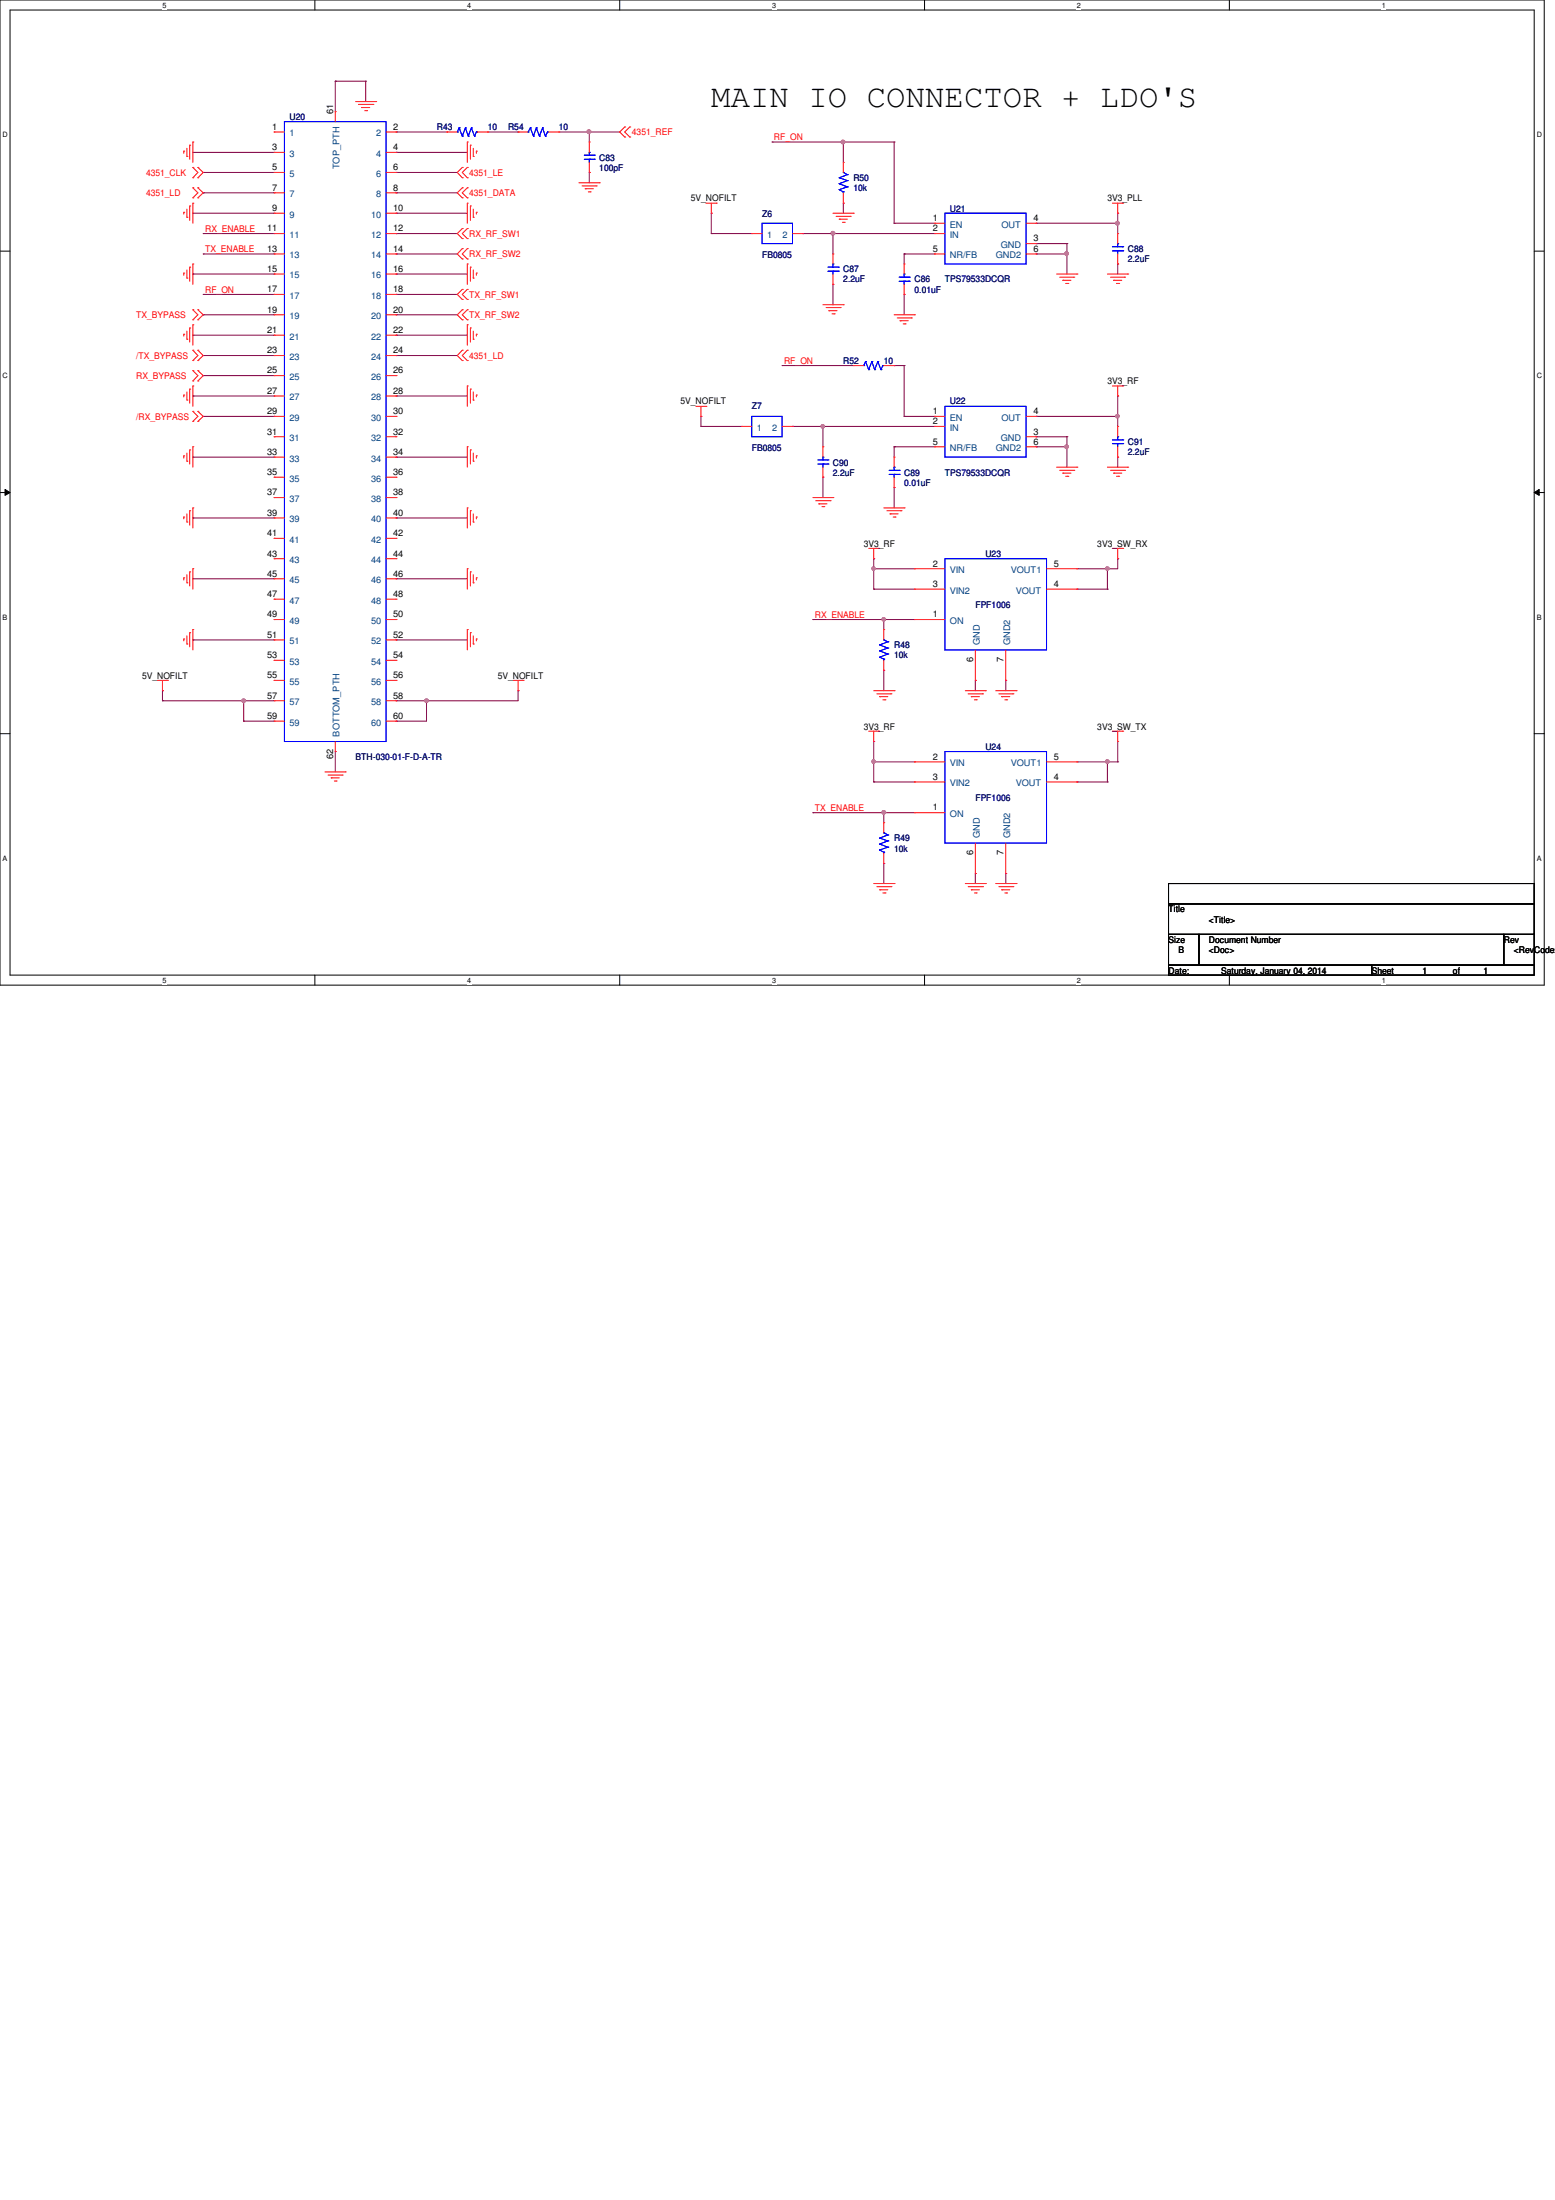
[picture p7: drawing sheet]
<svg xmlns="http://www.w3.org/2000/svg" width="210mm" height="297mm" viewBox="0 0 210 297" stroke-linecap="round" stroke-linejoin="round" font-family="sans-serif">
<path d="M0 0h208.4v133h-208.4zM1.4 1.4h205.7v130.3h-205.7z" fill="none" stroke="#000" stroke-width=".13"/>
<g fill="#fff">
<path d="M21.9 .1h.6v1.1h-.6z"/>
<path d="M21.9 131.8h.6v1.1h-.6z"/>
</g>
<path d="M42.5 0v1.4M42.5 131.7v1.3" fill="none" stroke="#000" stroke-width=".13"/>
<g fill="#fff">
<path d="M63.1 .1h.5v1.1h-.5z"/>
<path d="M63.1 131.8h.5v1.1h-.5z"/>
</g>
<path d="M83.7 0v1.4M83.7 131.7v1.3" fill="none" stroke="#000" stroke-width=".13"/>
<g fill="#fff">
<path d="M104.2 .1h.6v1.1h-.6z"/>
<path d="M104.2 131.8h.6v1.1h-.6z"/>
</g>
<path d="M124.8 0v1.4M124.8 131.7v1.3" fill="none" stroke="#000" stroke-width=".13"/>
<g fill="#fff">
<path d="M145.4 .1h.5v1.1h-.5z"/>
<path d="M145.4 131.8h.5v1.1h-.5z"/>
</g>
<path d="M165.9 0v1.4M165.9 131.7v1.3" fill="none" stroke="#000" stroke-width=".13"/>
<g fill="#fff">
<path d="M186.5 .1h.6v1.1h-.6z"/>
<path d="M186.5 131.8h.6v1.1h-.6z"/>
<path d="M.3 17.6h.8v1.1h-.8z"/>
<path d="M207.4 17.6h.8v1.1h-.8z"/>
<path d="M.3 50.2h.8v1.1h-.8z"/>
<path d="M207.4 50.2h.8v1.1h-.8z"/>
</g>
<path d="M0 33.9h1.4M207.1 33.9h1.3" fill="none" stroke="#000" stroke-width=".13"/>
<g fill="#fff">
<path d="M.3 82.8h.7v1.1h-.7z"/>
<path d="M207.4 82.8h.7v1.1h-.7z"/>
</g>
<path d="M0 66.5h1.4M.7 66.1l.7 .4-.7 .4zM207.1 66.5l.7-.4v.8zM207.1 66.5h1.3" fill="none" stroke="#000" stroke-width=".13"/>
<path d="M.7 66.1l.7 .4-.7 .4zM207.1 66.5l.7-.4v.8z" fill="#000"/>
<g fill="#fff">
<path d="M.3 115.3h.7v1.1h-.7z"/>
<path d="M207.4 115.3h.7v1.1h-.7z"/>
</g>
<path d="M0 99.1h1.4M207.1 99.1h1.3" fill="none" stroke="#000" stroke-width=".13"/>
<path d="M53.5 94.6h.1M53.5 97.4h.1M53.5 94.6h4.1M57.6 94.6h.1M57.6 94.6v2.8h-4.1M69.9 93.3h.1M69.9 93.3v1.3" fill="none" stroke="#800040" stroke-width=".13"/>
<circle cx="57.6" cy="94.6" r=".26" fill="#f0f"/>
<circle cx="57.6" cy="94.6" r=".26" fill="none" stroke="#f0f" stroke-width=".13"/>
<path d="M21.9 93.3h.1M21.9 94.6h.1M21.9 94.6h11M21.9 93.3v1.3M32.9 97.4h.1M32.9 94.6h.1M32.9 97.4h4.1M32.9 94.6v2.8M57.6 94.6h.1M57.6 94.6h12.3" fill="none" stroke="#800040" stroke-width=".13"/>
<circle cx="32.9" cy="94.6" r=".26" fill="#f0f"/>
<circle cx="32.9" cy="94.6" r=".26" fill="none" stroke="#f0f" stroke-width=".13"/>
<g fill="none" stroke="#800040" stroke-width=".13">
<path d="M45.3 11h.1M45.3 11v4.1M45.3 11h4.1M49.4 11h.1M49.4 11v2.7M53.5 17.8h.1M53.5 17.8h6.8M79.5 17.8h.1M79.5 17.8h4.2M79.5 17.8v1.4M26 37h.1M26 28.8h.1"/>
<path d="M26 20.6h.1M26 37h11M26 28.8h11M26 20.6h11M27.4 23.3h.1M27.4 26h.1M27.4 31.5h.1M27.4 34.3h.1M27.4 39.8h.1M27.4 23.3h9.6M27.4 26h9.6M27.4 31.5h9.6"/>
<path d="M27.4 34.3h9.6M27.4 39.8h9.6M53.5 37h.1M53.5 28.8h.1M53.5 20.6h.1M53.5 23.3h.1M53.5 26h.1M53.5 31.5h.1M53.5 34.3h.1M53.5 39.8h.1M53.5 37h9.6M53.5 28.8h9.6"/>
<path d="M53.5 20.6h9.6M53.5 23.3h8.2M53.5 26h8.2M53.5 31.5h8.2M53.5 34.3h8.2M53.5 39.8h8.2M79.5 23.3h.1M79.5 23.3v1.4M139.9 34.3h.1M139.9 34.3h4.1M144 34.3h.1M144 34.3v2.7"/>
<path d="M26 53.5h.1M26 45.3h.1M26 53.5h11M26 45.3h11M27.4 42.5h.1M27.4 48h.1M27.4 42.5h9.6M27.4 48h9.6M53.5 53.5h.1M53.5 45.3h.1M53.5 42.5h.1M53.5 53.5h9.6"/>
<path d="M53.5 45.3h9.6M53.5 42.5h8.2M26 78.1h.1M26 69.9h.1M26 61.7h.1M26 78.1h11M26 69.9h11M26 61.7h11M53.5 78.1h.1M53.5 69.9h.1M53.5 61.7h.1M53.5 78.1h9.6"/>
<path d="M53.5 69.9h9.6M53.5 61.7h9.6M26 86.4h.1M26 86.4h11M32.9 94.6h.1M32.9 94.6h4.1M53.5 86.4h.1M53.5 86.4h9.6M45.3 101.5h.1M45.3 101.5v2.7"/>
</g>
<circle cx="144" cy="34.2" r=".26" fill="#f0f"/>
<circle cx="144" cy="34.2" r=".26" fill="none" stroke="#f0f" stroke-width=".13"/>
<path d="M112.4 31.5h.1M112.4 31.5h13.8M122 34.3h.1M122 39.8h.1M122 34.3v1.3M122 39.8v2.7M122 34.3h4.2M139.9 32.9h.1M139.9 32.9h4.1" fill="none" stroke="#800040" stroke-width=".13"/>
<circle cx="112.4" cy="31.5" r=".26" fill="#f0f"/>
<circle cx="112.4" cy="31.5" r=".26" fill="none" stroke="#f0f" stroke-width=".13"/>
<path d="M108.3 31.5h.1M108.3 31.5h4.1M112.4 31.5h.1M112.4 38.4h.1M112.4 31.5v2.8M112.4 38.4v2.7M139.9 30.1h.1M139.9 30.1h11M150.9 30.1h.1M150.9 30.1v1.4" fill="none" stroke="#800040" stroke-width=".13"/>
<circle cx="150.8" cy="30.1" r=".26" fill="#f0f"/>
<circle cx="150.8" cy="30.1" r=".26" fill="none" stroke="#f0f" stroke-width=".13"/>
<path d="M144 32.9h.1M144 32.9v1.4M150.9 35.6h.1M150.9 35.6v1.4M139.9 60.3h.1M139.9 60.3h4.1M144 60.3h.1M144 60.3v2.8" fill="none" stroke="#800040" stroke-width=".13"/>
<circle cx="144" cy="60.3" r=".26" fill="#f0f"/>
<circle cx="144" cy="60.3" r=".26" fill="none" stroke="#f0f" stroke-width=".13"/>
<path d="M111.1 57.6h.1M111.1 57.6h15.1M139.9 59h.1M139.9 59h4.1M120.7 60.3h.1M120.7 65.8h.1M120.7 60.3v1.4M120.7 65.8v2.8M120.7 60.3h5.5" fill="none" stroke="#800040" stroke-width=".13"/>
<path d="M110.9 57.4l.1-.1 .3 .1-.1 .3-.2 .1-.1-.1z" fill-rule="evenodd" fill="#f0f"/>
<path d="M110.9 57.4l.1-.1 .3 .1-.1 .3-.2 .1-.1-.1z" fill="none" stroke="#f0f" stroke-width=".13"/>
<path d="M107 57.6h.1M107 57.6h4.1M111.1 57.6h.1M111.1 57.6v2.7M139.9 56.2h.1M139.9 56.2h11M150.9 56.2h.1M150.9 56.2v1.4M111.1 64.4h.1M111.1 64.4v2.8" fill="none" stroke="#800040" stroke-width=".13"/>
<circle cx="150.8" cy="56.2" r=".25" fill="#f0f"/>
<circle cx="150.8" cy="56.2" r=".25" fill="none" stroke="#f0f" stroke-width=".13"/>
<g fill="none" stroke="#800040" stroke-width=".13">
<path d="M96 28.8h.1M96 31.5h.1M96 28.8v2.7M96 31.5h5.5M150.9 28.8h.1M150.9 28.8v1.3M94.6 56.2h.1M94.6 57.6h.1M94.6 56.2v1.4M94.6 57.6h5.5M144 59h.1M144 59v1.3"/>
<path d="M150.9 53.5h.1M150.9 53.5v2.7M117.9 76.8h.1M117.9 76.8v2.7M117.9 76.8h5.5M150.9 61.7h.1M150.9 61.7v1.4M131.7 91.9h.1M131.7 91.9v1.4M135.8 91.9h.1M135.8 91.9v1.4M131.7 117.9h.1"/>
<path d="M131.7 117.9v1.4M135.8 117.9h.1M135.8 117.9v1.4"/>
</g>
<path d="M117.7 76.6h.4l.1 .2-.1 .1-.2 .1-.2-.1z" fill-rule="evenodd" fill="#f0f"/>
<path d="M117.7 76.6h.4l.1 .2-.1 .1-.2 .1-.2-.1z" fill="none" stroke="#f0f" stroke-width=".13"/>
<path d="M117.9 79.5h.1M117.9 79.5h5.5M117.9 102.9h.1M117.9 100.1h.1M117.9 105.6h.1M117.9 102.9h5.5M117.9 100.1v5.5M117.9 105.6h5.5" fill="none" stroke="#800040" stroke-width=".13"/>
<path d="M117.7 102.6h.2l.2 .1v.3l-.2 .1-.2-.1z" fill-rule="evenodd" fill="#f0f"/>
<path d="M117.7 102.6h.2l.2 .1v.3l-.2 .1-.2-.1z" fill="none" stroke="#f0f" stroke-width=".13"/>
<path d="M113.8 19.2h.1M113.8 19.2h6.9M120.7 19.2h.1M120.7 19.2v10.9M120.7 30.1h.1M120.7 30.1h5.5M117.9 75.4h.1M117.9 75.4v1.4M119.3 83.7h.1M119.3 83.7h4.1M119.3 109.7h.1M119.3 109.7h4.1" fill="none" stroke="#800040" stroke-width=".13"/>
<circle cx="113.8" cy="19.2" r=".26" fill="#f0f"/>
<circle cx="113.8" cy="19.2" r=".26" fill="none" stroke="#f0f" stroke-width=".13"/>
<g fill="none" stroke="#800040" stroke-width=".13">
<path d="M145.4 79.5h.1M145.4 76.8h4.1M145.4 79.5h4.1M149.5 76.8h.1M149.5 79.5h.1M149.5 76.8v2.7M119.3 109.7h.1M119.3 109.7v1.4M145.4 105.6h.1M145.4 102.9h4.1M145.4 105.6h4.1M149.5 102.9h.1"/>
<path d="M149.5 105.6h.1M149.5 102.9v2.7"/>
</g>
<circle cx="119.3" cy="109.7" r=".26" fill="#f0f"/>
<circle cx="119.3" cy="109.7" r=".26" fill="none" stroke="#f0f" stroke-width=".13"/>
<path d="M119.3 83.7h.1M119.3 83.7v1.3M109.7 109.7h.1M109.7 109.7h9.6" fill="none" stroke="#800040" stroke-width=".13"/>
<circle cx="119.3" cy="83.6" r=".25" fill="#f0f"/>
<circle cx="119.3" cy="83.6" r=".25" fill="none" stroke="#f0f" stroke-width=".13"/>
<g fill="none" stroke="#800040" stroke-width=".13">
<path d="M104.2 19.2h.1M104.2 19.2h9.6M113.8 19.2h.1M113.8 19.2v2.7M113.8 27.4h.1M113.8 27.4v1.4M149.5 76.8h.1M150.9 75.4h.1M150.9 75.4v1.4h-1.4M109.7 83.7h.1M109.7 83.7h9.6M119.3 90.5h.1"/>
<path d="M119.3 90.5v2.8M119.3 116.6h.1M119.3 116.6v2.7"/>
</g>
<circle cx="149.5" cy="76.8" r=".25" fill="#f0f"/>
<circle cx="149.5" cy="76.8" r=".25" fill="none" stroke="#f0f" stroke-width=".13"/>
<path d="M149.5 102.9h.1M149.5 102.9h1.4M150.9 102.9h.1M150.9 100.1v2.8" fill="none" stroke="#800040" stroke-width=".13"/>
<circle cx="149.5" cy="102.8" r=".26" fill="#f0f"/>
<circle cx="149.5" cy="102.8" r=".26" fill="none" stroke="#f0f" stroke-width=".13"/>
<g fill="none" stroke="#800040" stroke-width=".13">
<path d="M65.8 17.8h4.1M69.9 17.8h.1M75.4 17.8h4.1M79.5 17.8h.1M27.4 50.7h.1M27.4 50.7h9.6M27.4 56.2h9.6M37 56.2h.1M53.5 48h.1M53.5 48h8.2M105.6 49.4h.1M105.6 49.4h9.6"/>
<path d="M120.7 49.4h.1M120.7 49.4h1.3M122 49.4h.1M122 56.2h.1M122 56.2h4.2M122 49.4v6.8"/>
</g>
<circle cx="79.5" cy="17.8" r=".26" fill="#f0f"/>
<circle cx="79.5" cy="17.8" r=".26" fill="none" stroke="#f0f" stroke-width=".13"/>
<g fill="none" stroke="#f00" stroke-width=".13">
<path d="M25.6 19.6h.1M25.6 19.6v1.9M26 19.2h.1M26 19.2v2.7M37 17.8h.1M37 17.8h1.4M45.3 15.1h.1M45.3 15.1v1.3M48 13.7h2.7M48.4 14.1h1.9M48.8 14.5h.1M48.8 14.5h1.1"/>
<path d="M49.2 14.9h.3M49.5 14.9h.1M50.3 14.1h.1M50.7 13.7h.1M52.1 17.8h1.4M53.5 17.8h.1M60.3 17.8h.1M60.3 17.8h1.4M63.1 19.2h.1M63.1 19.2v2.7M63.5 19.6h.1M63.5 19.6v1.9"/>
<path d="M64.4 17.8h1.4M65.8 17.8h.1M69.9 17.8h.1M69.9 17.8h1.4M74 17.8h1.4M75.4 17.8h.1M79.5 19.2h.1M79.5 19.2v1.4M84.3 17.1h.1M84.3 18.5h.1M84.3 17.1l-.6 .7 .6 .7M85 18.5h.1"/>
<path d="M85 17.1h.1M85 17.1l-.7 .7 .7 .7M24.8 36.9h.1M24.8 28.7h.1M24.8 20.4h.1M24.8 20.4v.3M24.8 28.7v.2M24.8 36.9v.3M25.2 37.5h.1M25.2 29.3h.1M25.2 21.1h.1M25.2 20v1.1"/>
<path d="M25.2 28.2v1.1M25.2 36.4v1.1M25.6 36.1h.1M25.6 27.8h.1M25.6 27.8v2M25.6 36.1v1.9M26 35.6h.1M26 27.4h.1M26 24h.1M26 22.6h.1M26 26.7h.1M26 25.4h.1"/>
<path d="M26 27.4v2.7M26 35.6v2.8M26 22.6l.7 .7-.7 .7M26 25.4l.7 .6-.7 .7M26.7 22.6h.1M26.7 24h.1M26.7 25.4h.1M26.7 26.7h.1M26.7 22.6l.7 .7-.7 .7M26.7 25.4l.7 .6-.7 .7M37 20.6h.1M37 23.3h.1"/>
<path d="M37 26h.1M37 28.8h.1M37 31.5h.1M37 34.3h.1M37 37h.1M37 39.8h.1M37 37h1.4M37 28.8h1.4M37 31.5h1.4M37 34.3h1.4M37 20.6h1.4M37 23.3h1.4"/>
<path d="M37 26h1.4M37 39.8h1.4M52.1 37h1.4M52.1 28.8h1.4M52.1 31.5h1.4M52.1 34.3h1.4M52.1 20.6h1.4M52.1 23.3h1.4M52.1 26h1.4M52.1 39.8h1.4M53.5 20.6h.1M53.5 23.3h.1"/>
<path d="M53.5 26h.1M53.5 28.8h.1M53.5 31.5h.1M53.5 34.3h.1M53.5 37h.1M53.5 39.8h.1M62.4 22.6h.1M62.4 24h.1M62.4 25.4h.1M62.4 26.7h.1M62.4 30.9h.1M62.4 32.2h.1"/>
<path d="M62.4 33.6h.1M62.4 35h.1M62.4 39.1h.1M62.4 22.6l-.7 .7 .7 .7M62.4 25.4l-.7 .6 .7 .7M62.4 30.9l-.7 .6 .7 .7M62.4 33.6l-.7 .7 .7 .7M62.4 39.1l-.7 .7 .7 .6M63.1 35.6h.1M63.1 27.4h.1M63.1 24h.1M63.1 22.6h.1"/>
<path d="M63.1 26.7h.1M63.1 25.4h.1M63.1 32.2h.1M63.1 30.9h.1M63.1 35h.1M63.1 33.6h.1M63.1 39.1h.1M63.1 27.4v2.7M63.1 35.6v2.8M63.1 22.6l-.7 .7 .7 .7M63.1 25.4l-.7 .6 .7 .7M63.1 30.9l-.7 .6 .7 .7"/>
<path d="M63.1 33.6l-.7 .7 .7 .7M63.1 39.1l-.7 .7 .7 .6M63.5 36.1h.1M63.5 27.8h.1M63.5 27.8v2M63.5 36.1v1.9M63.9 37.5h.1M63.9 29.3h.1M63.9 21.1h.1M63.9 20v1.1M63.9 28.2v1.1M63.9 36.4v1.1"/>
<path d="M64.3 36.9h.1M64.3 28.7h.1M64.3 20.4h.1M64.3 20.4v.3M64.3 28.7v.2M64.3 36.9v.3M78.1 24.7h2.8M78.6 25.1h1.9M79 25.5h.1M79 25.5h1.1M79.4 25.9h.3M79.5 23.3h.1"/>
<path d="M79.5 21.9v1.4M79.7 25.9h.1M80.5 25.1h.1M80.9 24.7h.1M95.3 27.4h1.4M96 28.8h.1M96 27.4v1.4M96.7 27.4h.1M101.5 31.5h.1M101.5 31.5h1.4M107 31.5h1.3M108.3 31.5h.1"/>
<path d="M112.4 38.4h.1M112.4 34.3h.1M112.4 28.8h2.8M112.4 34.3v1.3M112.4 37v1.4M112.9 29.2h1.9M113.3 29.6h.1M113.3 29.6h1.1M113.7 30h.3M113.8 21.9h.1M113.8 27.4h.1M113.8 21.9v1.4"/>
<path d="M113.8 26v1.4M114 30h.1M114.8 29.2h.1M115.2 28.8h.1M122 39.8h.1M122 35.6h.1M122 35.6v1.4M122 38.4v1.4M126.2 30.1h.1M126.2 31.5h.1M126.2 34.3h.1M126.2 30.1h1.4"/>
<path d="M126.2 31.5h1.4M126.2 34.3h1.4M138.5 30.1h1.4M138.5 32.9h1.4M138.5 34.3h1.4M139.9 32.9h.1M139.9 30.1h.1M139.9 34.3h.1M142.6 37h2.8M143 37.4h1.9M143.5 37.8h.1M143.5 37.8h1.1"/>
<path d="M143.8 38.3h.3M144.1 38.3h.1M144.9 37.4h.1M145.4 37h.1M149.5 37h2.7M149.9 37.4h1.9M150.2 27.4h1.4M150.3 37.8h.1M150.3 37.8h1.1M150.7 38.3h.3M150.9 28.8h.1M150.9 35.6h.1"/>
<path d="M150.9 31.5h.1M150.9 27.4v1.4M150.9 31.5v1.4M150.9 34.3v1.3M151 38.3h.1M151.6 27.4h.1M151.8 37.4h.1M152.2 37h.1M24.8 53.3h.1M24.8 45.1h.1M24.8 45.1v.3M24.8 53.3v.3"/>
<path d="M25.2 54h.1M25.2 45.8h.1M25.2 44.7v1.1M25.2 52.9v1.1M25.6 52.5h.1M25.6 44.3h.1M25.6 44.3v1.9M25.6 52.5v1.9M26 52.1h.1M26 43.9h.1M26 43.2h.1M26 41.8h.1"/>
<path d="M26 48.7h.1M26 47.3h.1M26 51.4h.1M26 50h.1M26 56.9h.1M26 55.5h.1M26 43.9v2.7M26 52.1v2.8M26 41.8l.7 .7-.7 .7M26 47.3l.7 .7-.7 .7M26 50l.7 .7-.7 .7M26 55.5l.7 .7-.7 .7"/>
<path d="M26.7 41.8h.1M26.7 43.2h.1M26.7 47.3h.1M26.7 48.7h.1M26.7 50h.1M26.7 51.4h.1M26.7 55.5h.1M26.7 56.9h.1M26.7 41.8l.7 .7-.7 .7M26.7 47.3l.7 .7-.7 .7M26.7 50l.7 .7-.7 .7M26.7 55.5l.7 .7-.7 .7"/>
<path d="M37 42.5h.1M37 45.3h.1M37 48h.1M37 50.7h.1M37 53.5h.1M37 56.2h.1M37 59h.1M37 42.5h1.4M37 56.2h1.4M37 59h1.4M37 45.3h1.4M37 48h1.4"/>
<path d="M37 50.7h1.4M37 53.5h1.4M52.1 42.5h1.4M52.1 56.2h1.4M52.1 59h1.4M52.1 45.3h1.4M52.1 48h1.4M52.1 50.7h1.4M52.1 53.5h1.4M53.5 42.5h.1M53.5 45.3h.1M53.5 48h.1"/>
<path d="M53.5 50.7h.1M53.5 53.5h.1M53.5 56.2h.1M53.5 59h.1M62.4 40.4h.1M62.4 41.8h.1M62.4 43.2h.1M62.4 47.3h.1M62.4 48.7h.1M62.4 41.8l-.7 .7 .7 .7M62.4 47.3l-.7 .7 .7 .7M63.1 52.1h.1"/>
<path d="M63.1 43.9h.1M63.1 40.4h.1M63.1 43.2h.1M63.1 41.8h.1M63.1 48.7h.1M63.1 47.3h.1M63.1 43.9v2.7M63.1 52.1v2.8M63.1 41.8l-.7 .7 .7 .7M63.1 47.3l-.7 .7 .7 .7M63.5 52.5h.1M63.5 44.3h.1"/>
<path d="M63.5 44.3v1.9M63.5 52.5v1.9M63.9 54h.1M63.9 45.8h.1M63.9 44.7v1.1M63.9 52.9v1.1M64.3 53.3h.1M64.3 45.1h.1M64.3 45.1v.3M64.3 53.3v.3M93.9 54.9h1.4M94.6 56.2h.1"/>
<path d="M94.6 54.9v1.3M95.3 54.9h.1M100.1 57.6h.1M100.1 57.6h1.4M105.6 57.6h1.4M107 57.6h.1M111.1 41.1h2.7M111.5 41.5h1.9M111.9 42h.1M111.9 42h1.1M112.3 42.4h.3M112.6 42.4h.1"/>
<path d="M113.4 41.5h.1M113.8 41.1h.1M115.2 49.4h.1M115.2 49.4h1.4M119.3 49.4h1.4M120.7 49.4h.1M120.7 42.5h2.7M121.1 42.9h1.9M121.5 43.3h.1M121.5 43.3h1.1M121.9 43.7h.3M122.2 43.7h.1"/>
<path d="M123 42.9h.1M123.4 42.5h.1M126.2 56.2h.1M126.2 57.6h.1M126.2 57.6h1.4M126.2 56.2h1.4M138.5 56.2h1.4M138.5 59h1.4M139.9 59h.1M139.9 56.2h.1M150.2 52.1h1.4M150.9 53.5h.1"/>
<path d="M150.9 57.6h.1M150.9 52.1v1.4M150.9 57.6v1.4M151.6 52.1h.1M24.8 78h.1M24.8 69.8h.1M24.8 61.6h.1M24.8 61.6v.2M24.8 69.8v.3M24.8 78v.3M25.2 78.7h.1M25.2 70.5h.1"/>
<path d="M25.2 62.3h.1M25.2 61.2v1.1M25.2 69.4v1.1M25.2 77.6v1.1M25.6 77.2h.1M25.6 69h.1M25.6 60.7h.1M25.6 60.7v2M25.6 69v1.9M25.6 77.2v1.9M26 76.8h.1M26 68.6h.1"/>
<path d="M26 60.3h.1M26 60.3v2.8M26 68.6v2.7M26 76.8v2.7M37 61.7h.1M37 64.4h.1M37 67.2h.1M37 69.9h.1M37 72.7h.1M37 75.4h.1M37 78.1h.1M37 67.2h1.4"/>
<path d="M37 61.7h1.4M37 64.4h1.4M37 69.9h1.4M37 72.7h1.4M37 75.4h1.4M37 78.1h1.4M52.1 67.2h1.4M52.1 61.7h1.4M52.1 64.4h1.4M52.1 69.9h1.4M52.1 72.7h1.4M52.1 75.4h1.4"/>
<path d="M52.1 78.1h1.4M53.5 61.7h.1M53.5 64.4h.1M53.5 67.2h.1M53.5 69.9h.1M53.5 72.7h.1M53.5 75.4h.1M53.5 78.1h.1M63.1 76.8h.1M63.1 68.6h.1M63.1 60.3h.1M63.1 60.3v2.8"/>
<path d="M63.1 68.6v2.7M63.1 76.8v2.7M63.5 77.2h.1M63.5 69h.1M63.5 60.7h.1M63.5 60.7v2M63.5 69v1.9M63.5 77.2v1.9M63.9 78.7h.1M63.9 70.5h.1M63.9 62.3h.1M63.9 61.2v1.1"/>
<path d="M63.9 69.4v1.1M63.9 77.6v1.1M64.3 78h.1M64.3 69.8h.1M64.3 61.6h.1M64.3 61.6v.2M64.3 69.8v.3M64.3 78v.3M109.7 67.2h2.7M110.1 67.6h2M110.5 68h.1M110.5 68h1.1"/>
<path d="M111 68.4h.2M111.1 64.4h.1M111.1 60.3h.1M111.1 60.3v1.4M111.1 63.1v1.3M111.2 68.4h.1M112.1 67.6h.1M112.4 67.2h.1M117.3 74h1.3M117.9 75.4h.1M117.9 74v1.4M118.6 74h.1"/>
<path d="M119.3 68.6h2.7M119.7 69h1.9M120.1 69.4h.1M120.1 69.4h1.1M120.6 69.8h.2M120.7 65.8h.1M120.7 61.7h.1M120.7 61.7v1.4M120.7 64.4v1.4M120.8 69.8h.1M121.6 69h.1M122 68.6h.1"/>
<path d="M123.4 76.8h.1M123.4 79.5h.1M123.4 76.8h4.2M123.4 79.5h4.2M126.2 60.3h.1M126.2 60.3h1.4M138.5 60.3h1.4M139.9 60.3h.1M141.3 76.8h4.1M141.3 79.5h4.1M142.6 63.1h2.8M143 63.5h1.9"/>
<path d="M143.5 63.9h.1M143.5 63.9h1.1M143.8 64.3h.3M144.1 64.3h.1M144.9 63.5h.1M145.4 63.1h.1M145.4 79.5h.1M145.4 76.8h.1M149.5 63.1h2.7M149.9 63.5h1.9M150.2 74h1.4M150.3 63.9h.1"/>
<path d="M150.3 63.9h1.1M150.7 64.3h.3M150.9 75.4h.1M150.9 61.7h.1M150.9 60.3v1.4M150.9 74v1.4M151 64.3h.1M151.6 74h.1M151.8 63.5h.1M152.2 63.1h.1M21.3 91.9h1.3M21.9 93.3h.1"/>
<path d="M21.9 91.9v1.4M22.6 91.9h.1M24.8 86.3h.1M24.8 86.3v.2M25.2 87h.1M25.2 85.9v1.1M25.6 85.4h.1M25.6 85.4v1.9M26 85h.1M26 85v2.8M37 80.9h.1M37 83.7h.1"/>
<path d="M37 86.4h.1M37 89.2h.1M37 91.9h.1M37 94.6h.1M37 97.4h.1M37 91.9h1.4M37 80.9h1.4M37 83.7h1.4M37 86.4h1.4M37 89.2h1.4M37 94.6h1.4M37 97.4h1.4"/>
<path d="M52.1 91.9h1.4M52.1 80.9h1.4M52.1 83.7h1.4M52.1 86.4h1.4M52.1 89.2h1.4M52.1 94.6h1.4M52.1 97.4h1.4M53.5 80.9h.1M53.5 83.7h.1M53.5 86.4h.1M53.5 89.2h.1M53.5 91.9h.1"/>
<path d="M53.5 94.6h.1M53.5 97.4h.1M63.1 85h.1M63.1 85v2.8M63.5 85.4h.1M63.5 85.4v1.9M63.9 87h.1M63.9 85.9v1.1M64.3 86.3h.1M64.3 86.3v.2M69.3 91.9h1.3M69.9 93.3h.1"/>
<path d="M69.9 91.9v1.4M70.6 91.9h.1M117.3 98.7h1.3M117.9 93.3h2.8M117.9 98.7v1.4M118.4 93.7h1.9M118.6 98.7h.1M118.7 94.1h.1M118.7 94.1h1.1M119.2 94.5h.3M119.3 85h.1M119.3 90.5h.1"/>
<path d="M119.3 85v1.4M119.3 89.2v1.3M119.5 94.5h.1M120.3 93.7h.1M120.7 93.3h.1M123.4 83.7h.1M123.4 83.7h4.2M130.3 93.3h2.7M130.7 93.7h1.9M131.1 94.1h.1M131.1 94.1h1.1M131.5 94.5h.3"/>
<path d="M131.7 91.9h.1M131.7 87.8v4.1M131.8 94.5h.1M132.6 93.7h.1M133 93.3h.1M134.4 93.3h2.8M134.8 93.7h1.9M135.2 94.1h.1M135.2 94.1h1.1M135.6 94.5h.3M135.8 91.9h.1M135.8 87.8v4.1"/>
<path d="M135.9 94.5h.1M136.7 93.7h.1M137.2 93.3h.1M150.2 98.7h1.4M150.9 98.7v1.4M151.6 98.7h.1M43.9 104.2h2.7M44.3 104.6h1.9M44.7 105h.1M44.7 105h1.1M45.1 105.5h.3M45.3 101.5h.1"/>
<path d="M45.3 100.1v1.4M45.4 105.5h.1M46.2 104.6h.1M46.6 104.2h.1M117.9 100.1h.1M117.9 119.3h2.8M118.4 119.7h1.9M119.3 111.1h.1M119.3 116.6h.1M119.3 111.1v1.3M119.3 115.2v1.4M120.3 119.7h.1"/>
<path d="M120.7 119.3h.1M123.4 102.9h.1M123.4 105.6h.1M123.4 109.7h.1M123.4 102.9h4.2M123.4 105.6h4.2M123.4 109.7h4.2M130.3 119.3h2.7M130.7 119.7h1.9M131.7 117.9h.1M131.7 113.8v4.1M132.6 119.7h.1"/>
<path d="M133 119.3h.1M134.4 119.3h2.8M134.8 119.7h1.9M135.8 117.9h.1M135.8 113.8v4.1M136.7 119.7h.1M137.2 119.3h.1M141.3 102.9h4.1M141.3 105.6h4.1M145.4 105.6h.1M145.4 102.9h.1M150.9 100.1h.1"/>
<path d="M118.7 120.1h.1M118.7 120.1h1.1M119.2 120.6h.3M119.5 120.6h.1M131.1 120.1h.1M131.1 120.1h1.1M131.5 120.6h.3M131.8 120.6h.1M135.2 120.1h.1M135.2 120.1h1.1M135.6 120.6h.3M135.9 120.6h.1"/>
</g>
<path d="M157.7 119.3h49.4v2.7h-49.4zM157.7 122h49.4v4.2h-49.4zM157.7 126.2h4.1v4.1h-4.1zM157.7 130.3h27.5v1.4h-27.5zM161.8 126.2h41.2v4.1h-41.2zM185.2 130.3h21.9v1.4h-21.9zM203 126.2h4.1v4.1h-4.1z" fill="none" stroke="#000" stroke-width=".13"/>
<g fill="none" stroke="#00f" stroke-width=".13">
<path d="M38.4 16.4h13.7v83.7h-13.7zM61.7 17.8h.1M62 17.3h.1M62 17.3l.4 1.1M62 17.3l-.3 .5M62.4 18.4h.1M62.8 17.3h.1M62.8 17.3l.4 1.1M62.8 17.3l-.4 1.1M63.2 18.4h.1M63.6 17.3h.1M63.6 17.3l.5 1.1"/>
<path d="M63.6 17.3l-.4 1.1M64.1 18.4h.1M64.3 17.8h.1M64.3 17.8l-.2 .6M71.3 17.8h.1M71.6 17.3h.1M71.6 17.3l.4 1.1M71.6 17.3l-.3 .5M72 18.4h.1M72.4 17.3h.1M72.4 17.3l.4 1.1M72.4 17.3l-.4 1.1"/>
<path d="M72.8 18.4h.1M73.2 17.3h.1M73.2 17.3l.4 1.1M73.2 17.3l-.4 1.1M73.6 18.4h.1M73.9 17.8h.1M73.9 17.8l-.3 .6M78.9 21.5h1.3M78.9 21h1.3M79.5 20.6h.1M79.5 21.5h.1M79.5 20.6v.4"/>
<path d="M79.5 21.5v.4M80.2 21.5h.1M80.2 21h.1M102.9 30.1h4.1v2.8h-4.1zM111.8 36.6h1.4M111.8 36.1h1.4M112.4 35.6h.1M112.4 36.6h.1M112.4 35.6v.5M112.4 36.6v.4M113.2 36.6h.1M113.2 36.1h.1"/>
<path d="M113.3 25.6h.1M113.3 24.8h.1M113.3 24h.1M113.3 25.6l.5 .3M113.3 24.8l1.1 .4M113.3 24l1.1 .4M113.8 23.3h.1M113.8 25.9h.1M113.8 23.3l.6 .3M113.8 25.9v.1M114.4 25.2h.1M114.4 24.4h.1"/>
<path d="M114.4 23.6h.1M114.4 25.2l-1.1 .4M114.4 24.4l-1.1 .4M114.4 23.6l-1.1 .4M121.4 38h1.3M121.4 37.4h1.3M122 37h.1M122 38h.1M122 37v.4M122 38v.4M122.7 38h.1M122.7 37.4h.1"/>
<path d="M127.6 28.8h10.9v6.8h-10.9zM150.2 33.9h1.4M150.2 33.3h1.4M150.9 32.9h.1M150.9 33.9h.1M150.9 32.9v.4M150.9 33.9v.4M151.6 33.9h.1M151.6 33.3h.1M101.5 56.2h4.1v2.8h-4.1zM116.6 49.4h.1M116.8 48.8h.1"/>
<path d="M116.8 48.8l.5 1.1M116.8 48.8l-.2 .6M117.3 49.9h.1M117.7 48.8h.1M117.7 48.8l.4 1.1M117.7 48.8l-.4 1.1M118.1 49.9h.1M118.5 48.8h.1M118.5 48.8l.4 1.1M118.5 48.8l-.4 1.1M118.9 49.9h.1M119.2 49.4h.1"/>
<path d="M119.2 49.4l-.3 .5M127.6 54.9h10.9v6.8h-10.9zM150.2 59.9h1.4M150.2 59.4h1.4M150.9 59h.1M150.9 59.9h.1M150.9 59v.4M150.9 59.9v.4M151.6 59.9h.1M151.6 59.4h.1M110.4 62.7h1.4M110.4 62.1h1.4"/>
<path d="M111.1 61.7h.1M111.1 62.7h.1M111.1 61.7v.4M111.1 62.7v.4M111.8 62.7h.1M111.8 62.1h.1M120 64.1h1.4M120 63.5h1.4M120.7 63.1h.1M120.7 64.1h.1M120.7 63.1v.4M120.7 64.1v.3"/>
<path d="M121.4 64.1h.1M121.4 63.5h.1M127.6 75.4h13.7v12.4h-13.7zM118.7 88.7h.1M118.7 87.9h.1M118.7 87.1h.1M118.7 88.7l.6 .3M118.7 87.9l1.1 .4M118.7 87.1l1.1 .4M119.3 86.4h.1M119.3 89h.1M119.3 89v.2"/>
<path d="M119.3 86.4l.5 .3M119.8 88.3h.1M119.8 87.5h.1M119.8 86.7h.1M119.8 88.3l-1.1 .4M119.8 87.5l-1.1 .4M119.8 86.7l-1.1 .4M118.7 114.8h.1M118.7 114h.1M118.7 113.2h.1M118.7 114.8l.6 .3M118.7 114l1.1 .4"/>
<path d="M118.7 113.2l1.1 .3M119.3 112.4h.1M119.3 115.1h.1M119.3 112.4l.5 .3M119.3 115.1v.1M119.8 114.4h.1M119.8 113.5h.1M119.8 112.7h.1M119.8 114.4l-1.1 .4M119.8 113.5l-1.1 .5M119.8 112.7l-1.1 .5M127.6 101.5h13.7v12.3h-13.7z"/>
</g>
<circle cx="57.6" cy="94.6" r=".26" fill="#f0f"/>
<circle cx="57.6" cy="94.6" r=".26" fill="none" stroke="#f0f" stroke-width=".13"/>
<circle cx="32.9" cy="94.6" r=".26" fill="#f0f"/>
<circle cx="32.9" cy="94.6" r=".26" fill="none" stroke="#f0f" stroke-width=".13"/>
<circle cx="144" cy="34.2" r=".26" fill="#f0f"/>
<circle cx="144" cy="34.2" r=".26" fill="none" stroke="#f0f" stroke-width=".13"/>
<circle cx="112.4" cy="31.5" r=".26" fill="#f0f"/>
<circle cx="112.4" cy="31.5" r=".26" fill="none" stroke="#f0f" stroke-width=".13"/>
<circle cx="150.8" cy="30.1" r=".26" fill="#f0f"/>
<circle cx="150.8" cy="30.1" r=".26" fill="none" stroke="#f0f" stroke-width=".13"/>
<circle cx="144" cy="60.3" r=".26" fill="#f0f"/>
<circle cx="144" cy="60.3" r=".26" fill="none" stroke="#f0f" stroke-width=".13"/>
<path d="M110.9 57.4l.1-.1 .3 .1-.1 .3-.2 .1-.1-.1z" fill-rule="evenodd" fill="#f0f"/>
<path d="M110.9 57.4l.1-.1 .3 .1-.1 .3-.2 .1-.1-.1z" fill="none" stroke="#f0f" stroke-width=".13"/>
<circle cx="150.8" cy="56.2" r=".25" fill="#f0f"/>
<circle cx="150.8" cy="56.2" r=".25" fill="none" stroke="#f0f" stroke-width=".13"/>
<path d="M117.7 76.6h.4l.1 .2-.1 .1-.2 .1-.2-.1z" fill-rule="evenodd" fill="#f0f"/>
<path d="M117.7 76.6h.4l.1 .2-.1 .1-.2 .1-.2-.1z" fill="none" stroke="#f0f" stroke-width=".13"/>
<path d="M117.7 102.6h.2l.2 .1v.3l-.2 .1-.2-.1z" fill-rule="evenodd" fill="#f0f"/>
<path d="M117.7 102.6h.2l.2 .1v.3l-.2 .1-.2-.1z" fill="none" stroke="#f0f" stroke-width=".13"/>
<circle cx="113.8" cy="19.2" r=".26" fill="#f0f"/>
<circle cx="113.8" cy="19.2" r=".26" fill="none" stroke="#f0f" stroke-width=".13"/>
<circle cx="119.3" cy="109.7" r=".26" fill="#f0f"/>
<circle cx="119.3" cy="109.7" r=".26" fill="none" stroke="#f0f" stroke-width=".13"/>
<circle cx="119.3" cy="83.6" r=".25" fill="#f0f"/>
<circle cx="119.3" cy="83.6" r=".25" fill="none" stroke="#f0f" stroke-width=".13"/>
<circle cx="149.5" cy="76.8" r=".25" fill="#f0f"/>
<circle cx="149.5" cy="76.8" r=".25" fill="none" stroke="#f0f" stroke-width=".13"/>
<circle cx="149.5" cy="102.8" r=".26" fill="#f0f"/>
<circle cx="149.5" cy="102.8" r=".26" fill="none" stroke="#f0f" stroke-width=".13"/>
<circle cx="79.5" cy="17.8" r=".26" fill="#f0f"/>
<circle cx="79.5" cy="17.8" r=".26" fill="none" stroke="#f0f" stroke-width=".13"/>
<text font-size="4.4" x="96" y="14.4">MAIN IO CONNECTOR + LDO'S</text>
<g font-size="1.2">
<text x="36.7" y="17.5">1</text>
<text x="45" y="15.5" transform="rotate(-90 45 15.5)">61</text>
<text x="53.1" y="17.5">2</text>
<text x="36.7" y="20.3">3</text>
<text x="36.7" y="23">5</text>
<text x="53.1" y="20.3">4</text>
<text x="53.1" y="23">6</text>
<text x="36.7" y="25.7">7</text>
<text x="36.7" y="28.5">9</text>
<text x="53.1" y="25.7">8</text>
<text x="53.1" y="28.5">10</text>
<text x="93.3" y="27.2">5V_NOFILT</text>
<text x="125.9" y="29.8">1</text>
<text x="139.5" y="29.8">4</text>
<text x="149.5" y="27.2">3V3_PLL</text>
<text x="36.1" y="31.2">11</text>
<text x="36.1" y="34">13</text>
<text x="53.1" y="31.2">12</text>
<text x="53.1" y="34">14</text>
<text x="125.9" y="31.2">2</text>
<text x="125.9" y="34">5</text>
<text x="139.5" y="32.6">3</text>
<text x="139.5" y="34">6</text>
<text x="36.1" y="36.7">15</text>
<text x="36.1" y="39.5">17</text>
<text x="53.1" y="36.7">16</text>
<text x="53.1" y="39.5">18</text>
<text x="36.1" y="42.2">19</text>
<text x="36.1" y="45">21</text>
<text x="36.1" y="47.7">23</text>
<text x="53.1" y="42.2">20</text>
<text x="53.1" y="45">22</text>
<text x="53.1" y="47.7">24</text>
<text x="36.1" y="50.4">25</text>
<text x="36.1" y="53.2">27</text>
<text x="53.1" y="50.4">26</text>
<text x="53.1" y="53.2">28</text>
<text x="149.5" y="51.9">3V3_RF</text>
<text x="36.1" y="55.9">29</text>
<text x="36.1" y="58.7">31</text>
<text x="53.1" y="55.9">30</text>
<text x="53.1" y="58.7">32</text>
<text x="91.9" y="54.6">5V_NOFILT</text>
<text x="125.9" y="55.9">1</text>
<text x="125.9" y="57.3">2</text>
<text x="139.5" y="58.7">3</text>
<text x="139.5" y="55.9">4</text>
<text x="36.1" y="61.4">33</text>
<text x="36.1" y="64.1">35</text>
<text x="53.1" y="61.4">34</text>
<text x="53.1" y="64.1">36</text>
<text x="125.9" y="60">5</text>
<text x="139.5" y="60">6</text>
<text x="36.1" y="66.9">37</text>
<text x="36.1" y="69.6">39</text>
<text x="53.1" y="66.9">38</text>
<text x="53.1" y="69.6">40</text>
<text x="36.1" y="72.4">41</text>
<text x="36.1" y="75.1">43</text>
<text x="36.1" y="77.9">45</text>
<text x="53.1" y="72.4">42</text>
<text x="53.1" y="75.1">44</text>
<text x="53.1" y="77.9">46</text>
<text x="116.6" y="73.8">3V3_RF</text>
<text x="125.9" y="76.5">2</text>
<text x="142.2" y="76.5">5</text>
<text x="148.1" y="73.8">3V3_SW_RX</text>
<text x="36.1" y="80.6">47</text>
<text x="36.1" y="83.4">49</text>
<text x="53.1" y="80.6">48</text>
<text x="53.1" y="83.4">50</text>
<text x="125.9" y="79.2">3</text>
<text x="125.9" y="83.4">1</text>
<text x="142.2" y="79.2">4</text>
<text x="36.1" y="86.1">51</text>
<text x="36.1" y="88.9">53</text>
<text x="53.1" y="86.1">52</text>
<text x="53.1" y="88.9">54</text>
<text x="131.4" y="89.4" transform="rotate(-90 131.4 89.4)">6</text>
<text x="135.5" y="89.4" transform="rotate(-90 135.5 89.4)">7</text>
<text x="19.2" y="91.7">5V_NOFILT</text>
<text x="36.1" y="91.6">55</text>
<text x="36.1" y="94.3">57</text>
<text x="53.1" y="91.6">56</text>
<text x="53.1" y="94.3">58</text>
<text x="67.2" y="91.7">5V_NOFILT</text>
<text x="36.1" y="97.1">59</text>
<text x="53.1" y="97.1">60</text>
<text x="116.6" y="98.5">3V3_RF</text>
<text x="148.1" y="98.5">3V3_SW_TX</text>
<text x="45" y="102.4" transform="rotate(-90 45 102.4)">62</text>
<text x="125.9" y="102.6">2</text>
<text x="125.9" y="105.3">3</text>
<text x="142.2" y="105.3">4</text>
<text x="142.2" y="102.6">5</text>
<text x="125.9" y="109.4">1</text>
<text x="131.4" y="115.5" transform="rotate(-90 131.4 115.5)">6</text>
<text x="135.5" y="115.5" transform="rotate(-90 135.5 115.5)">7</text>
<text x="157.7" y="123.2">Title</text>
<text x="163.2" y="124.6">&lt;Title&gt;</text>
<text x="157.7" y="127.3">Size</text>
<text x="157.7" y="131.4">Date:</text>
<text x="159.1" y="128.7">B</text>
<text x="163.2" y="127.3">Document Number</text>
<text x="163.2" y="128.7">&lt;Doc&gt;</text>
<text x="164.8" y="131.4">Saturday, January 04, 2014</text>
<text x="185.2" y="131.4">Sheet</text>
<text x="192" y="131.4">1</text>
<text x="196.1" y="131.4">of</text>
<text x="200.2" y="131.4">1</text>
<text x="203" y="127.3">Rev</text>
<text x="204.3" y="128.7">&lt;RevCode&gt;</text>
</g>
<g font-size="1.2" fill="#000080">
<text x="39.1" y="16.2">U20</text>
<text x="59" y="17.6">R43</text>
<text x="65.8" y="17.6">10</text>
<text x="68.6" y="17.6">R54</text>
<text x="75.4" y="17.6">10</text>
<text x="80.9" y="21.7">C83</text>
<text x="80.9" y="23.1">100pF</text>
<text x="102.9" y="29.3">Z6</text>
<text x="115.2" y="24.4">R50</text>
<text x="115.2" y="25.8">10k</text>
<text x="128.2" y="28.6">U21</text>
<text x="102.9" y="34.9">FB0805</text>
<text x="152.2" y="34">C88</text>
<text x="152.2" y="35.4">2.2uF</text>
<text x="113.8" y="36.8">C87</text>
<text x="113.8" y="38.1">2.2uF</text>
<text x="123.4" y="38.1">C86</text>
<text x="123.4" y="39.5">0.01uF</text>
<text x="127.6" y="38.1">TPS79533DCQR</text>
<text x="113.8" y="49.1">R52</text>
<text x="119.3" y="49.1">10</text>
<text x="101.5" y="55.3">Z7</text>
<text x="128.2" y="54.6">U22</text>
<text x="101.5" y="60.9">FB0805</text>
<text x="112.4" y="62.9">C90</text>
<text x="112.4" y="64.2">2.2uF</text>
<text x="122" y="64.2">C89</text>
<text x="122" y="65.6">0.01uF</text>
<text x="127.6" y="64.2">TPS79533DCQR</text>
<text x="152.2" y="60.1">C91</text>
<text x="152.2" y="61.5">2.2uF</text>
<text x="133" y="75.2">U23</text>
<text x="131.7" y="82">FPF1006</text>
<text x="120.7" y="87.5">R48</text>
<text x="120.7" y="88.9">10k</text>
<text x="133" y="101.3">U24</text>
<text x="48" y="102.6">BTH-030-01-F-D-A-TR</text>
<text x="120.7" y="113.6">R49</text>
<text x="131.7" y="108.1">FPF1006</text>
<text x="120.7" y="115">10k</text>
</g>
<g font-size="1.2" fill="#f00">
<text x="19.7" y="23.7">4351_CLK</text>
<text x="63.3" y="23.7">4351_LE</text>
<text x="85.3" y="18.3">4351_REF</text>
<text x="104.5" y="18.9">RF_ON</text>
<text x="19.7" y="26.5">4351_LD</text>
<text x="63.3" y="26.5">4351_DATA</text>
<text x="27.7" y="31.3">RX_ENABLE</text>
<text x="27.7" y="34">TX_ENABLE</text>
<text x="63.3" y="32">RX_RF_SW1</text>
<text x="63.3" y="34.7">RX_RF_SW2</text>
<text x="27.7" y="39.5">RF_ON</text>
<text x="63.3" y="40.2">TX_RF_SW1</text>
<text x="18.4" y="43">TX_BYPASS</text>
<text x="63.3" y="43">TX_RF_SW2</text>
<text x="18.4" y="48.4">/TX_BYPASS</text>
<text x="18.4" y="51.2">RX_BYPASS</text>
<text x="63.3" y="48.4">4351_LD</text>
<text x="105.8" y="49.1">RF_ON</text>
<text x="18.4" y="56.7">/RX_BYPASS</text>
<text x="110" y="83.4">RX_ENABLE</text>
<text x="110" y="109.5">TX_ENABLE</text>
</g>
<g font-size="1.2" fill="#004080">
<text x="39.1" y="18.4">1</text>
<text x="39.1" y="21.2">3</text>
<text x="39.1" y="23.9">5</text>
<text x="45.8" y="22.9" transform="rotate(-90 45.8 22.9)">TOP_PTH</text>
<text x="50.8" y="18.4">2</text>
<text x="50.8" y="21.2">4</text>
<text x="50.8" y="23.9">6</text>
<text x="39.1" y="26.6">7</text>
<text x="39.1" y="29.4">9</text>
<text x="50.1" y="29.4">10</text>
<text x="50.8" y="26.6">8</text>
<text x="39.1" y="32.1">11</text>
<text x="39.1" y="34.9">13</text>
<text x="50.1" y="32.1">12</text>
<text x="50.1" y="34.9">14</text>
<text x="103.5" y="32.1">1</text>
<text x="105.6" y="32.1">2</text>
<text x="128.2" y="30.7">EN</text>
<text x="128.2" y="32.1">IN</text>
<text x="128.2" y="34.9">NR/FB</text>
<text x="134.4" y="34.9">GND2</text>
<text x="135.1" y="33.5">GND</text>
<text x="135.2" y="30.7">OUT</text>
<text x="39.1" y="37.6">15</text>
<text x="39.1" y="40.3">17</text>
<text x="50.1" y="37.6">16</text>
<text x="50.1" y="40.3">18</text>
<text x="39.1" y="43.1">19</text>
<text x="39.1" y="45.8">21</text>
<text x="50.1" y="43.1">20</text>
<text x="50.1" y="45.8">22</text>
<text x="39.1" y="48.6">23</text>
<text x="39.1" y="51.3">25</text>
<text x="50.1" y="48.6">24</text>
<text x="50.1" y="51.3">26</text>
<text x="39.1" y="54.1">27</text>
<text x="39.1" y="56.8">29</text>
<text x="39.1" y="59.6">31</text>
<text x="50.1" y="54.1">28</text>
<text x="50.1" y="56.8">30</text>
<text x="50.1" y="59.6">32</text>
<text x="102.2" y="58.2">1</text>
<text x="104.2" y="58.2">2</text>
<text x="128.2" y="56.8">EN</text>
<text x="128.2" y="58.2">IN</text>
<text x="135.1" y="59.6">GND</text>
<text x="135.2" y="56.8">OUT</text>
<text x="39.1" y="62.3">33</text>
<text x="39.1" y="65">35</text>
<text x="50.1" y="62.3">34</text>
<text x="50.1" y="65">36</text>
<text x="128.2" y="60.9">NR/FB</text>
<text x="134.4" y="60.9">GND2</text>
<text x="39.1" y="67.8">37</text>
<text x="39.1" y="70.5">39</text>
<text x="50.1" y="67.8">38</text>
<text x="50.1" y="70.5">40</text>
<text x="39.1" y="73.3">41</text>
<text x="39.1" y="76">43</text>
<text x="50.1" y="73.3">42</text>
<text x="50.1" y="76">44</text>
<text x="128.2" y="77.4">VIN</text>
<text x="136.4" y="77.4">VOUT1</text>
<text x="39.1" y="78.7">45</text>
<text x="39.1" y="81.5">47</text>
<text x="50.1" y="78.7">46</text>
<text x="50.1" y="81.5">48</text>
<text x="128.2" y="80.1">VIN2</text>
<text x="137.1" y="80.1">VOUT</text>
<text x="39.1" y="84.2">49</text>
<text x="39.1" y="87">51</text>
<text x="39.1" y="89.7">53</text>
<text x="50.1" y="84.2">50</text>
<text x="50.1" y="87">52</text>
<text x="50.1" y="89.7">54</text>
<text x="128.2" y="84.2">ON</text>
<text x="132.2" y="87.1" transform="rotate(-90 132.2 87.1)">GND</text>
<text x="136.4" y="87.1" transform="rotate(-90 136.4 87.1)">GND2</text>
<text x="39.1" y="92.5">55</text>
<text x="39.1" y="95.2">57</text>
<text x="50.1" y="92.5">56</text>
<text x="50.1" y="95.2">58</text>
<text x="39.1" y="98">59</text>
<text x="45.8" y="99.4" transform="rotate(-90 45.8 99.4)">BOTTOM_PTH</text>
<text x="50.1" y="98">60</text>
<text x="128.2" y="103.5">VIN</text>
<text x="128.2" y="106.2">VIN2</text>
<text x="136.4" y="103.5">VOUT1</text>
<text x="137.1" y="106.2">VOUT</text>
<text x="128.2" y="110.3">ON</text>
<text x="132.2" y="113.2" transform="rotate(-90 132.2 113.2)">GND</text>
<text x="136.4" y="113.2" transform="rotate(-90 136.4 113.2)">GND2</text>
</g>
<g font-size="1">
<text x="21.9" y="1">5</text>
<text x="63.1" y="1">4</text>
<text x="104.2" y="1">3</text>
<text x="145.4" y="1">2</text>
<text x="186.5" y="1">1</text>
<text x=".3" y="18.5">D</text>
<text x="207.4" y="18.5">D</text>
<text x=".3" y="51.1">C</text>
<text x="207.4" y="51.1">C</text>
<text x=".3" y="83.7">B</text>
<text x="207.4" y="83.7">B</text>
<text x=".3" y="116.2">A</text>
<text x="207.4" y="116.2">A</text>
<text x="21.9" y="132.7">5</text>
<text x="63.1" y="132.7">4</text>
<text x="104.2" y="132.7">3</text>
<text x="145.4" y="132.7">2</text>
<text x="186.5" y="132.7">1</text>
</g>
</svg>
